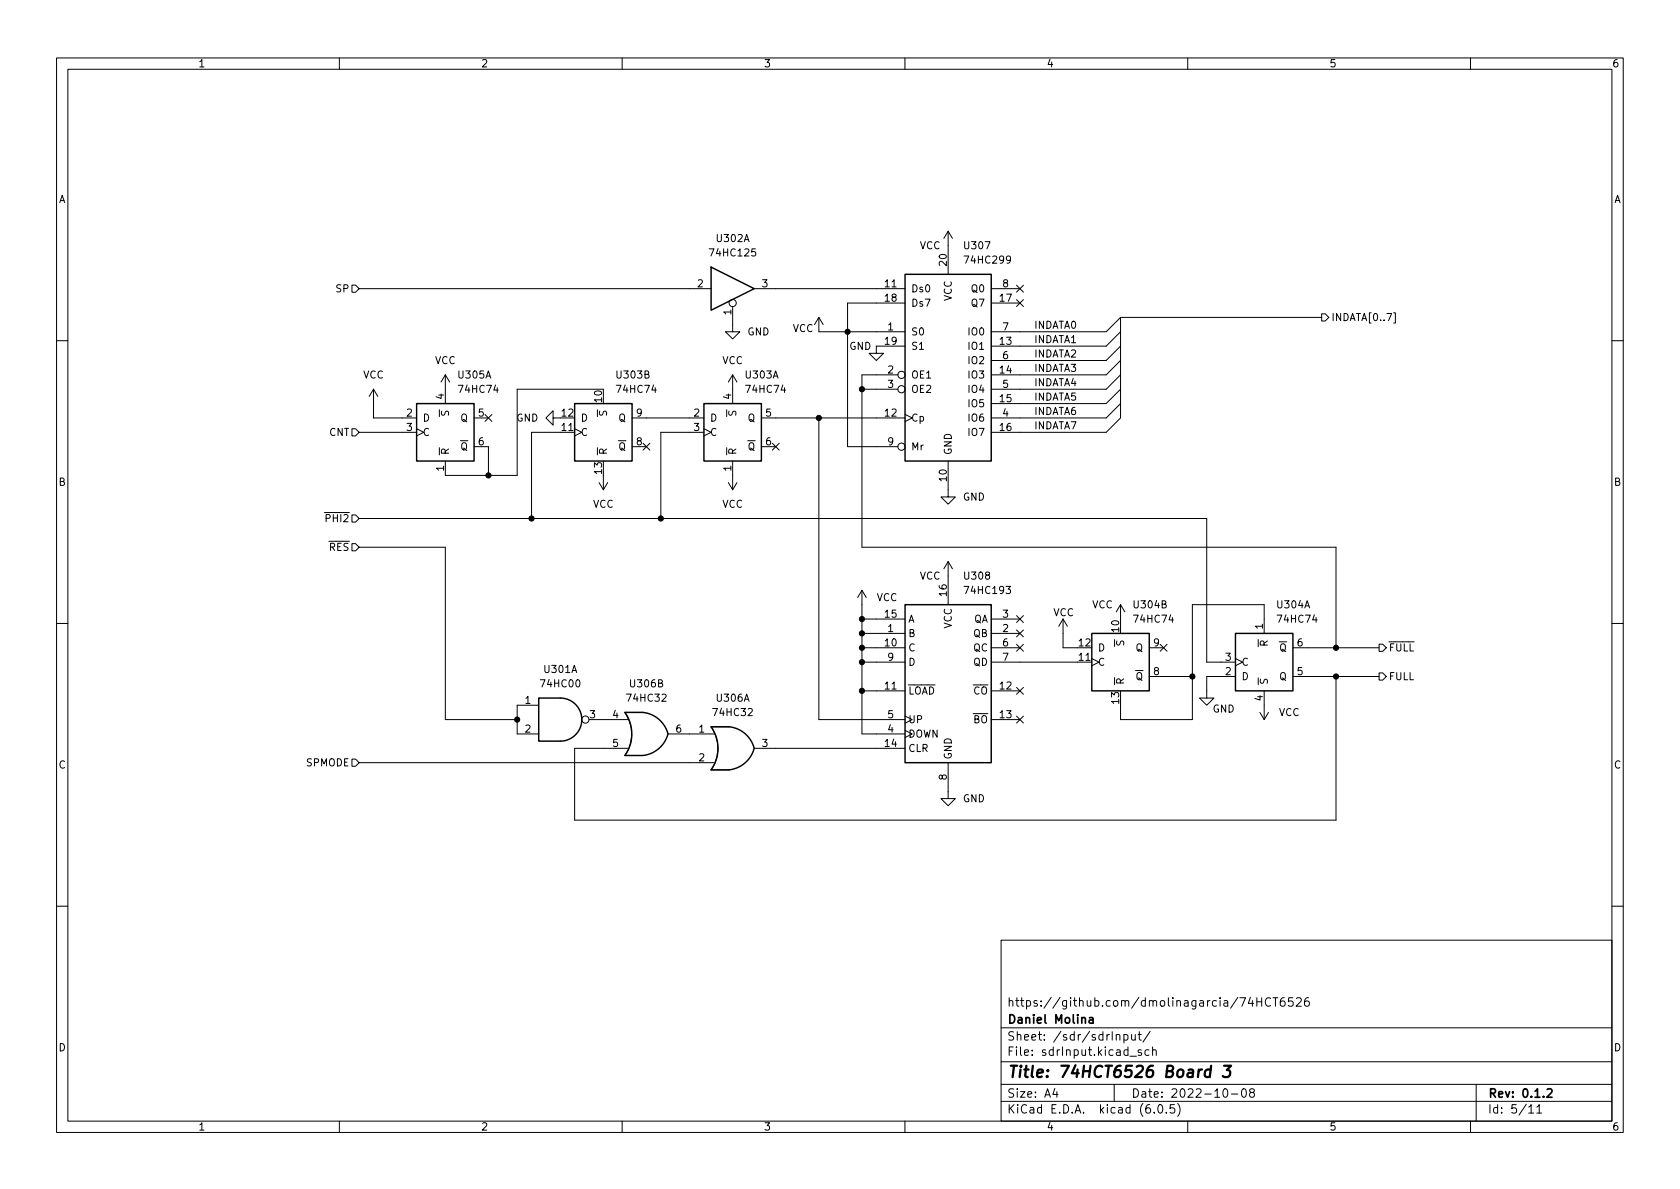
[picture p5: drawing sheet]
<svg xmlns="http://www.w3.org/2000/svg" width="297mm" height="210mm" viewBox="0 0 297 210" stroke-linecap="round" stroke-linejoin="round" font-family="sans-serif">
<g fill="none" stroke="#000" stroke-width=".18">
<path d="M10 10.2h277v190.1h-277zM12 12.2h273v186.1h-273zM60 10.2v2M110 10.2v2M160 10.2v2M210 10.2v2M260 10.2v2M62.2 50.4h.7l.6 .6-.6 .7h-.7zM63.5 51h62.2M129.5 54.2v4.5h1.3l-1.3 1.2-1.2-1.2h1.2M133.3 51h26.7M144.8 56.1l-.8 1.3"/>
<path d="M144.8 56.1v2.6h15.2M144.8 56.1l.7 1.3M160 53.6h-10.1v25.4h8.8M167.6 40.9l-.7 1.3M167.6 40.9v7.6M167.6 40.9l.8 1.3M175.3 51h5M175.3 53.6h5M179.7 50.4l1.2 1.3M179.7 53l1.2 1.2M180.9 50.4l-1.2 1.3M180.9 53l-1.2 1.2"/>
<path d="M198.1 56.1v17.8l-2.5 2.5h-20.3M198.1 56.1l-2.5 2.6h-20.3M198.1 58.7l-2.5 2.5h-20.3M198.1 56.1h35.6M233.7 55.5h.6l.6 .6-.6 .7h-.6zM246.4 55.3h.3v1.8h-.3M10 60.2h2M62.2 75.8h.7l.6 .6-.6 .7h-.7zM63.5 76.4h10.2M66 68.8v5.1h7.7M66 68.8l-.7 1.3M66 68.8l.8 1.3"/>
<path d="M73.7 75.8l1.2 .6-1.2 .7M77.7 72.5v1.2M78.1 72.7l-.1 .5 .2 .2h.3l.3-.6 .3-.1 .2 .2v.5M78.7 66.3l-.7 1.3M78.7 66.3v5.1M78.7 66.3l.8 1.3M83.8 73.9h2.6M83.8 79h2.6v5.1M85.8 73.3l1.2 1.2M87 73.3l-1.2 1.2M97.8 73.9v-1.3l-1.3 1.3 1.3 1.3v-1.3h1.3M101.6 75.8l1.3 .6-1.3 .7"/>
<path d="M101.6 76.4h-7.6v15.3M105.6 72.5v1.2M106 72.7v.5l.1 .2h.4l.2-.6 .3-.1 .3 .2-.1 .5M106.7 68.8h-15.3v15.3h-12.7v-2.6M111.8 73.9h12.7M111.8 79h2.5M113.7 78.4l1.2 1.2M114.9 78.4l-1.2 1.2M124.5 75.8l1.2 .6-1.2 .7M124.5 76.4h-7.7v15.3M128.5 72.5v1.2M128.9 72.7l-.1 .5 .2 .2h.3l.3-.6 .3-.1 .2 .2v.5"/>
<path d="M129.5 66.3l-.7 1.3M129.5 66.3v5.1M129.5 66.3l.8 1.3M134.6 73.9h25.4M134.6 79h2.6M136.6 78.4l1.2 1.2M137.8 78.4l-1.2 1.2M144.8 73.9v53.3h15.2M152.4 68.8h6.3M158.7 66.3h-6.3v30.5h83.8v17.7M160 73.3l1.3 .6-1.3 .6M160 61.2h-5.1v1.3h1.3l-1.3 1.2-1.2-1.2h1.2"/>
<path d="M198.1 71.4l-2.5 2.5h-20.3M198.1 63.7l-2.5 2.6h-20.3M198.1 68.8l-2.5 2.6h-20.3M198.1 66.3l-2.5 2.5h-20.3M198.1 61.2l-2.5 2.5h-20.3M285 60.2h2M62.2 96.1h.7l.6 .7-.6 .6h-.7zM62.2 91.1h.7l.6 .6-.6 .6h-.7zM63.5 96.8h15.2v30.4h12.7M63.5 91.7h149.9v25.4h5M105.9 85.3l.8 1.3M106.7 84.1v2.5"/>
<path d="M107.4 85.3l-.7 1.3M128.8 85.3l.7 1.3M129.5 81.5v5.1M130.3 85.3l-.8 1.3M167.6 81.5v6.4h1.3l-1.3 1.2-1.2-1.2h1.2M167.6 99.3v7.6M167.6 99.3l-.7 1.3M167.6 99.3l.8 1.3M10 110.2h2M152.4 104.4v25.4h7.6M152.4 112h7.6M152.4 114.5h7.6"/>
<path d="M152.4 109.5h7.6M152.4 117.1h7.6M152.4 104.4l-.8 1.3M152.4 104.4l.8 1.3M175.3 112h5M175.3 114.5h5M175.3 109.5h5M175.3 117.1h17.7M179.7 108.9l1.2 1.2M179.7 113.9l1.2 1.3M179.7 111.4l1.2 1.2M180.9 108.9l-1.2 1.2"/>
<path d="M180.9 113.9l-1.2 1.3M180.9 111.4l-1.2 1.2M188 109.5v5h2.5M188 109.5l-.8 1.2M188 109.5l.7 1.2M193 116.5l1.3 .6-1.3 .6M197.1 113.1v1.2M197.5 113.3l-.1 .5 .1 .2h.4l.3-.5 .3-.2 .2 .3-.1 .5M198.1 106.9l-.7 1.3M198.1 106.9v2.6M198.1 106.9l.8 1.3M203.2 114.5h2.5"/>
<path d="M203.2 119.6h7.6M205.1 113.9l1.2 1.3M206.3 113.9l-1.2 1.3M218.4 116.5l1.3 .6-1.3 .6M218.4 119.6h-5v3.8h-1.3l1.3 1.3 1.2-1.3h-1.2M222.5 119.9v1.2M223.5 112v-5.1h-12.7v20.3h-12.7v-2.5M228.6 114.5h15.2M228.6 119.6h15.2M236.2 119.6v25.4h-134.6v-12.7h9.4M243.8 113.9h.7l.6 .6-.6 .7h-.7zM243.8 119h.7l.6 .6-.6 .7h-.7z"/>
<path d="M285 110.2h2M62.2 134.2h.7l.6 .7-.6 .6h-.7zM63.5 134.9h62.7M95.2 124.7h-3.8v5.1h3.8M104.1 127.2h6.9M113.7 126h-3.2a6.6 6.6 0 0 1 0 7.6h3.2M118.1 129.8h8.1M128.9 128.5h-3.2a6.6 6.6 0 0 1 0 7.6h3.2M133.3 132.3h26.7M152.4 122.2h7.6M160 129.2l1.3 .6-1.3 .6M160 126.6l1.3 .6-1.3 .7"/>
<path d="M167.6 134.9v6.3h1.3l-1.3 1.3-1.2-1.3h1.2M175.3 127.2h5M175.3 122.2h5M179.7 126.6l1.2 1.3M179.7 121.6l1.2 1.2M180.9 126.6l-1.2 1.3M180.9 121.6l-1.2 1.2M222.8 126l.7 1.2M222.9 120.1l-.1 .5 .1 .2h.4l.3-.6 .3-.1 .2 .3-.1 .4M223.5 122.2v5M224.3 126l-.8 1.2M10 160.2h2"/>
<path d="M177 166.3h108v32h-108zM221.1 176.4l-.4 1h.9M221.4 176.9v1M222.2 176.4v1.5M222.2 177.1h.9M223.1 176.4v1.5M224.6 176.6a.6 .6 0 0 0-.7 0 .6 .6 0 0 0-.2 .7 .56 .56 0 0 0 .3 .6 .56 .56 0 0 0 .6-.1M225.1 176.4h.8M225.5 176.4v1.5M227.1 176.4a.59 .59 0 0 0-.7 .7v.5l.1 .3h.4l.2-.1 .1-.5-.1-.2-.5-.1-.2 .3M228.6 176.4h-.7l-.1 .7 .2-.1 .5 .1 .1 .2v.5l-.2 .1-.6-.1M229.2 176.6l.6-.2 .2 .2 .1 .3-1 1h1"/>
<path d="M231.4 176.4a.59 .59 0 0 0-.8 .7v.5l.2 .3h.4l.2-.1 .1-.5-.1-.2-.5-.1-.3 .3M285 160.2h2M60 198.3v2M110 198.3v2M160 198.3v2M177 194.8h108M177 191.8h108M177 187.8h108M177 181.8h108M186.5 192.5l-.4 1h1M186.9 193v1M197 191.8v3"/>
<path d="M197.4 183.1l.2-.2 .3 .1 .1 .9M198.7 183l.4-.1 .3 .3v.4l-.1 .3h-.6M198.7 182.9v1.5M199.8 186.8h1.1M200.1 182.9v1h.4l.2-.1M200.7 182.9v1M201.2 182.9h.6M201.4 182.4v1.3l.4 .2M201.8 185.7l-.4-.1-.2 .2 .1 .3 .5 .1v.4h-.6M203.1 185.7l-.4-.1-.3 .3v.4l.2 .3h.5M203.4 182.4l-1.3 1.9M203.8 185.8l.2-.2 .4 .1v.9"/>
<path d="M203.8 185.1v1.5M204.1 196.7v.1M204.9 195.4l.2-.1a.81 .81 0 0 1 .6 .7 .81 .81 0 0 1-.3 .8h-.2a.81 .81 0 0 1-.6-.6 .81 .81 0 0 1 .3-.8zM206.2 196.7v.1M207.6 195.3h-.7v.7l.2-.1 .5 .1 .1 .2-.1 .5-.2 .1-.5-.1M208.2 195.1a1.72 1.72 0 0 1 0 2.3M210 198.3v2M216.4 192.6l.2-.1a.81 .81 0 0 1 .6 .7 .81 .81 0 0 1-.3 .8h-.2a.81 .81 0 0 1-.6-.6 .81 .81 0 0 1 .3-.8zM217.7 193.5h1.2M219.7 192.6l.2-.1a.81 .81 0 0 1 .5 .7 .81 .81 0 0 1-.3 .8h-.1a.81 .81 0 0 1-.6-.6 .81 .81 0 0 1 .3-.8zM221.2 193.2l-.3-.3 .1-.2 .2-.2 .4 .1 .2 .2-.1 .2-.6 .2-.2 .3 .1 .4 .2 .1h.4l.2-.3-.1-.4-.2-.1M260 198.3v2"/>
<path d="M261 191.8v6.5M270.3 195.8l.4-.5v1.5M270.3 196.8h.9M271.7 195.8l.5-.5v1.5M271.7 196.8h.9"/>
<circle cx="129.5" cy="53.6" r=".63"/>
<circle cx="159.4" cy="68.8" r=".63"/>
<circle cx="159.4" cy="66.3" r=".63"/>
<circle cx="159.4" cy="79" r=".63"/>
<circle cx="103.5" cy="127.2" r=".63"/>
</g>
<path d="M192.6 180h.6l.1 .9M193.3 180.3l-.5 .1a.29 .29 0 0 0-.3 .2 .29 .29 0 0 0 .3 .3h.5M273.6 192.7l.5-.2 .2 .2 .1 .3-.9 1h.9" fill="none" stroke="#000" stroke-width=".3"/>
<path d="M214 189.2a.66 .66 0 0 0-.9 .3l-.1 .6 .1 .3 .2 .1 .6-.1M214.1 188.5l-.2 2M216.4 188.5h1.3l-.8 .7h.3l.3 .2v.2l-.2 .7-.3 .2h-.5l-.3-.2" fill="none" stroke="#000" stroke-width=".4"/>
<g fill="none" stroke="#000" stroke-width=".25">
<path d="M125.7 47.2l7.6 3.8-7.6 3.9zM160 48.5h15.3v33h-15.3zM73.7 71.4h10.1v10.1h-10.1zM101.6 71.4h10.2v10.1h-10.2zM124.5 71.4h10.1v10.1h-10.1zM160 106.9h15.3v28h-15.3zM193 112h10.2v10.2h-10.2zM218.4 112h10.2v10.2h-10.2zM95.2 123.4h3.9a3.8 3.8 0 0 1 3.8 3.8 3.8 3.8 0 0 1-3.8 3.9h-3.9zM113.7 126h-3.2a6.6 6.6 0 0 1 0 7.6h3.2M113.7 126a5.1 5.1 0 0 1 4.4 3.8 5.2 5.2 0 0 1-4.4 3.8M128.9 128.5h-3.2a6.6 6.6 0 0 1 0 7.6h3.2"/>
<path d="M128.9 128.5a5.1 5.1 0 0 1 4.4 3.8 5.2 5.2 0 0 1-4.4 3.8"/>
</g>
<g fill="#000" stroke="#000" stroke-width=".18">
<circle cx="149.9" cy="58.7" r=".46"/>
<circle cx="144.8" cy="73.9" r=".46"/>
<circle cx="152.4" cy="68.8" r=".46"/>
<circle cx="86.4" cy="84.1" r=".46"/>
<circle cx="94" cy="91.7" r=".46"/>
<circle cx="116.8" cy="91.7" r=".46"/>
<circle cx="152.4" cy="109.5" r=".46"/>
<circle cx="152.4" cy="114.5" r=".46"/>
<circle cx="152.4" cy="117.1" r=".46"/>
<circle cx="152.4" cy="112" r=".46"/>
<circle cx="210.8" cy="119.6" r=".46"/>
<circle cx="236.2" cy="114.5" r=".46"/>
<circle cx="236.2" cy="119.6" r=".46"/>
<circle cx="91.4" cy="127.2" r=".46"/>
<circle cx="152.4" cy="122.2" r=".46"/>
</g>
<text font-size="2.8" x="178" y="190.6">Title: 74HCT6526 Board 3</text>
<g font-size="2.1">
<text x="178" y="178">https://github.com/dmolinagarcia/74HCT6526</text>
<text x="178" y="184">Sheet: /sdr/sdrInput/</text>
<text x="178" y="181">Daniel Molina</text>
<text x="178" y="186.7">File: sdrInput.kicad_sch</text>
<text x="178" y="196.9">KiCad E.D.A. kicad (6.0.5)</text>
<text x="178" y="194.1">Size: A4</text>
<text x="200" y="194.1">Date: 2022-10-08</text>
<text x="263" y="194.1">Rev: 0.1.2</text>
<text x="263" y="196.9">Id: 5/11</text>
</g>
<g font-size="1.8">
<text x="35" y="11.9">1</text>
<text x="85" y="11.9">2</text>
<text x="135" y="11.9">3</text>
<text x="185" y="11.9">4</text>
<text x="235" y="11.9">5</text>
<text x="285" y="11.9">6</text>
<text x="10.3" y="35.9">A</text>
<text x="285.3" y="35.9">A</text>
<text x="125.8" y="45.3">74HC125</text>
<text x="126.8" y="42.8">U302A</text>
<text x="162.6" y="44.1">VCC</text>
<text x="167.4" y="47" transform="rotate(-90 167.4 47)">20</text>
<text x="170.6" y="44.1">U307</text>
<text x="170.8" y="46.6">74HC299</text>
<text x="59.5" y="51.7">SP</text>
<text x="123.3" y="50.8">2</text>
<text x="134.8" y="50.8">3</text>
<text x="156.5" y="50.8">11</text>
<text x="156.5" y="53.3">18</text>
<text x="161" y="51.7">Ds0</text>
<text x="168.3" y="53.3" transform="rotate(-90 168.3 53.3)">VCC</text>
<text x="171.9" y="51.7">Q0</text>
<text x="176.8" y="53.3">17</text>
<text x="177.3" y="50.8">8</text>
<text x="129.3" y="55.7" transform="rotate(-90 129.3 55.7)">1</text>
<text x="132.1" y="59.3">GND</text>
<text x="140.1" y="58.7">VCC</text>
<text x="157" y="58.4">1</text>
<text x="161" y="59.3">S0</text>
<text x="161" y="54.2">Ds7</text>
<text x="171.4" y="59.3">IO0</text>
<text x="171.9" y="54.2">Q7</text>
<text x="177.3" y="58.4">7</text>
<text x="182.8" y="58.1">INDATA0</text>
<text x="235.3" y="56.8">INDATA[0..7]</text>
<text x="76.9" y="64.4">VCC</text>
<text x="127.7" y="64.4">VCC</text>
<text x="150.1" y="61.9">GND</text>
<text x="156.5" y="61">19</text>
<text x="161" y="61.8">S1</text>
<text x="171.4" y="61.8">IO1</text>
<text x="171.4" y="64.4">IO2</text>
<text x="176.8" y="61">13</text>
<text x="177.3" y="63.5">6</text>
<text x="182.8" y="60.7">INDATA1</text>
<text x="182.8" y="63.2">INDATA2</text>
<text x="182.8" y="65.7">INDATA3</text>
<text x="64.2" y="66.9">VCC</text>
<text x="78.5" y="70.6" transform="rotate(-90 78.5 70.6)">4</text>
<text x="81.1" y="66.9">U305A</text>
<text x="81.3" y="69.5">74HC74</text>
<text x="106.4" y="71.1" transform="rotate(-90 106.4 71.1)">10</text>
<text x="109.1" y="66.9">U303B</text>
<text x="109.3" y="69.5">74HC74</text>
<text x="129.3" y="70.6" transform="rotate(-90 129.3 70.6)">4</text>
<text x="131.9" y="66.9">U303A</text>
<text x="132.1" y="69.5">74HC74</text>
<text x="157" y="66">2</text>
<text x="157" y="68.6">3</text>
<text x="161" y="66.9">OE1</text>
<text x="161" y="69.5">OE2</text>
<text x="171.4" y="66.9">IO3</text>
<text x="171.4" y="69.5">IO4</text>
<text x="176.8" y="66">14</text>
<text x="176.8" y="71.1">15</text>
<text x="177.3" y="68.6">5</text>
<text x="182.8" y="70.8">INDATA5</text>
<text x="182.8" y="68.3">INDATA4</text>
<text x="58.2" y="77.1">CNT</text>
<text x="71.9" y="73.7">2</text>
<text x="71.9" y="76.2">3</text>
<text x="74.7" y="74.5">D</text>
<text x="74.7" y="77.1">C</text>
<text x="81.4" y="74.5">Q</text>
<text x="84.6" y="73.7">5</text>
<text x="91.3" y="74.5">GND</text>
<text x="99.3" y="76.2">11</text>
<text x="99.3" y="73.7">12</text>
<text x="102.6" y="77.1">C</text>
<text x="102.6" y="74.5">D</text>
<text x="109.4" y="74.5">Q</text>
<text x="112.5" y="73.7">9</text>
<text x="122.7" y="73.7">2</text>
<text x="122.7" y="76.2">3</text>
<text x="125.5" y="74.5">D</text>
<text x="125.5" y="77.1">C</text>
<text x="132.2" y="74.5">Q</text>
<text x="135.4" y="73.7">5</text>
<text x="156.5" y="73.7">12</text>
<text x="161" y="74.5">Cp</text>
<text x="171.4" y="72">IO5</text>
<text x="171.4" y="77.1">IO7</text>
<text x="171.4" y="74.5">IO6</text>
<text x="176.8" y="76.2">16</text>
<text x="177.3" y="73.7">4</text>
<text x="182.8" y="73.4">INDATA6</text>
<text x="182.8" y="75.9">INDATA7</text>
<text x="78.5" y="83.3" transform="rotate(-90 78.5 83.3)">1</text>
<text x="79.4" y="80.5" transform="rotate(-90 79.4 80.5)">~{R}</text>
<text x="80.1" y="79.6">~{Q}</text>
<text x="84.6" y="78.7">6</text>
<text x="106.4" y="83.8" transform="rotate(-90 106.4 83.8)">13</text>
<text x="107.3" y="80.5" transform="rotate(-90 107.3 80.5)">~{R}</text>
<text x="108" y="79.6">~{Q}</text>
<text x="112.5" y="78.7">8</text>
<text x="129.3" y="83.3" transform="rotate(-90 129.3 83.3)">1</text>
<text x="130.2" y="80.5" transform="rotate(-90 130.2 80.5)">~{R}</text>
<text x="130.9" y="79.6">~{Q}</text>
<text x="135.4" y="78.7">6</text>
<text x="157" y="78.7">9</text>
<text x="161" y="79.6">Mr</text>
<text x="168.3" y="80.5" transform="rotate(-90 168.3 80.5)">GND</text>
<text x="10.3" y="85.9">B</text>
<text x="104.8" y="89.8">VCC</text>
<text x="127.7" y="89.8">VCC</text>
<text x="167.4" y="85.1" transform="rotate(-90 167.4 85.1)">10</text>
<text x="170.2" y="88.5">GND</text>
<text x="285.3" y="85.9">B</text>
<text x="56.5" y="92.3">~{PHI2}</text>
<text x="56.8" y="97.4">~{RES}</text>
<text x="155" y="106.3">VCC</text>
<text x="162.6" y="102.5">VCC</text>
<text x="167.4" y="105.4" transform="rotate(-90 167.4 105.4)">16</text>
<text x="170.6" y="102.5">U308</text>
<text x="170.8" y="105">74HC193</text>
<text x="193.1" y="107.6">VCC</text>
<text x="200.6" y="107.6">U304B</text>
<text x="225.9" y="107.6">U304A</text>
<text x="156.5" y="109.2">15</text>
<text x="157" y="111.8">1</text>
<text x="160.5" y="112.6">B</text>
<text x="160.5" y="110.1">A</text>
<text x="168.3" y="111.2" transform="rotate(-90 168.3 111.2)">VCC</text>
<text x="172.1" y="112.6">QB</text>
<text x="172.1" y="110.1">QA</text>
<text x="177.3" y="111.8">2</text>
<text x="177.3" y="109.2">3</text>
<text x="186.2" y="109">VCC</text>
<text x="197.9" y="111.7" transform="rotate(-90 197.9 111.7)">10</text>
<text x="200.7" y="110.1">74HC74</text>
<text x="223.3" y="111.2" transform="rotate(-90 223.3 111.2)">1</text>
<text x="226.1" y="110.1">74HC74</text>
<text x="96.3" y="119">U301A</text>
<text x="156.5" y="114.3">10</text>
<text x="157" y="116.8">9</text>
<text x="160.5" y="115.2">C</text>
<text x="160.5" y="117.7">D</text>
<text x="172.1" y="115.2">QC</text>
<text x="172.1" y="117.7">QD</text>
<text x="177.3" y="114.3">6</text>
<text x="177.3" y="116.8">7</text>
<text x="190.8" y="116.8">11</text>
<text x="190.8" y="114.3">12</text>
<text x="194.1" y="117.7">C</text>
<text x="194.1" y="115.2">D</text>
<text x="200.8" y="115.2">Q</text>
<text x="204" y="119.4">8</text>
<text x="204" y="114.3">9</text>
<text x="216.7" y="119.4">2</text>
<text x="216.7" y="116.8">3</text>
<text x="219.5" y="117.7">C</text>
<text x="224.2" y="115.7" transform="rotate(-90 224.2 115.7)">~{R}</text>
<text x="224.8" y="115.2">~{Q}</text>
<text x="229.4" y="119.4">5</text>
<text x="229.4" y="114.3">6</text>
<text x="245.5" y="115.2">~{FULL}</text>
<text x="92.9" y="124.5">1</text>
<text x="95.8" y="121.5">74HC00</text>
<text x="111.1" y="124.1">74HC32</text>
<text x="111.5" y="121.5">U306B</text>
<text x="126.8" y="124.1">U306A</text>
<text x="156.5" y="121.9">11</text>
<text x="160.5" y="122.8">~{LOAD}</text>
<text x="170.7" y="122.8">~{CO}</text>
<text x="176.8" y="121.9">12</text>
<text x="197.9" y="124.4" transform="rotate(-90 197.9 124.4)">13</text>
<text x="198.8" y="121.2" transform="rotate(-90 198.8 121.2)">~{R}</text>
<text x="199.4" y="120.3">~{Q}</text>
<text x="214.4" y="126">GND</text>
<text x="219.5" y="120.3">D</text>
<text x="223.3" y="123.9" transform="rotate(-90 223.3 123.9)">4</text>
<text x="226.2" y="120.3">Q</text>
<text x="245.5" y="120.3">FULL</text>
<text x="92.9" y="129.5">2</text>
<text x="104.3" y="127">3</text>
<text x="108.3" y="127">4</text>
<text x="119.5" y="129.5">6</text>
<text x="123.6" y="129.5">1</text>
<text x="126.3" y="126.6">74HC32</text>
<text x="157" y="129.5">4</text>
<text x="157" y="127">5</text>
<text x="160.5" y="130.4">DOWN</text>
<text x="160.5" y="127.9">UP</text>
<text x="170.7" y="127.9">~{BO}</text>
<text x="176.8" y="127">13</text>
<text x="226.1" y="126.6">VCC</text>
<text x="10.3" y="135.9">C</text>
<text x="54.2" y="135.5">SPMODE</text>
<text x="108.3" y="132.1">5</text>
<text x="123.6" y="134.6">2</text>
<text x="134.8" y="132.1">3</text>
<text x="156.5" y="132.1">14</text>
<text x="160.5" y="133">CLR</text>
<text x="167.4" y="137.9" transform="rotate(-90 167.4 137.9)">8</text>
<text x="168.3" y="134.4" transform="rotate(-90 168.3 134.4)">GND</text>
<text x="285.3" y="135.9">C</text>
<text x="170.2" y="141.9">GND</text>
<text x="10.3" y="185.9">D</text>
<text x="285.3" y="185.9">D</text>
<text x="35" y="199.9">1</text>
<text x="85" y="199.9">2</text>
<text x="135" y="199.9">3</text>
<text x="185" y="199.9">4</text>
<text x="235" y="199.9">5</text>
<text x="285" y="199.9">6</text>
</g>
</svg>
